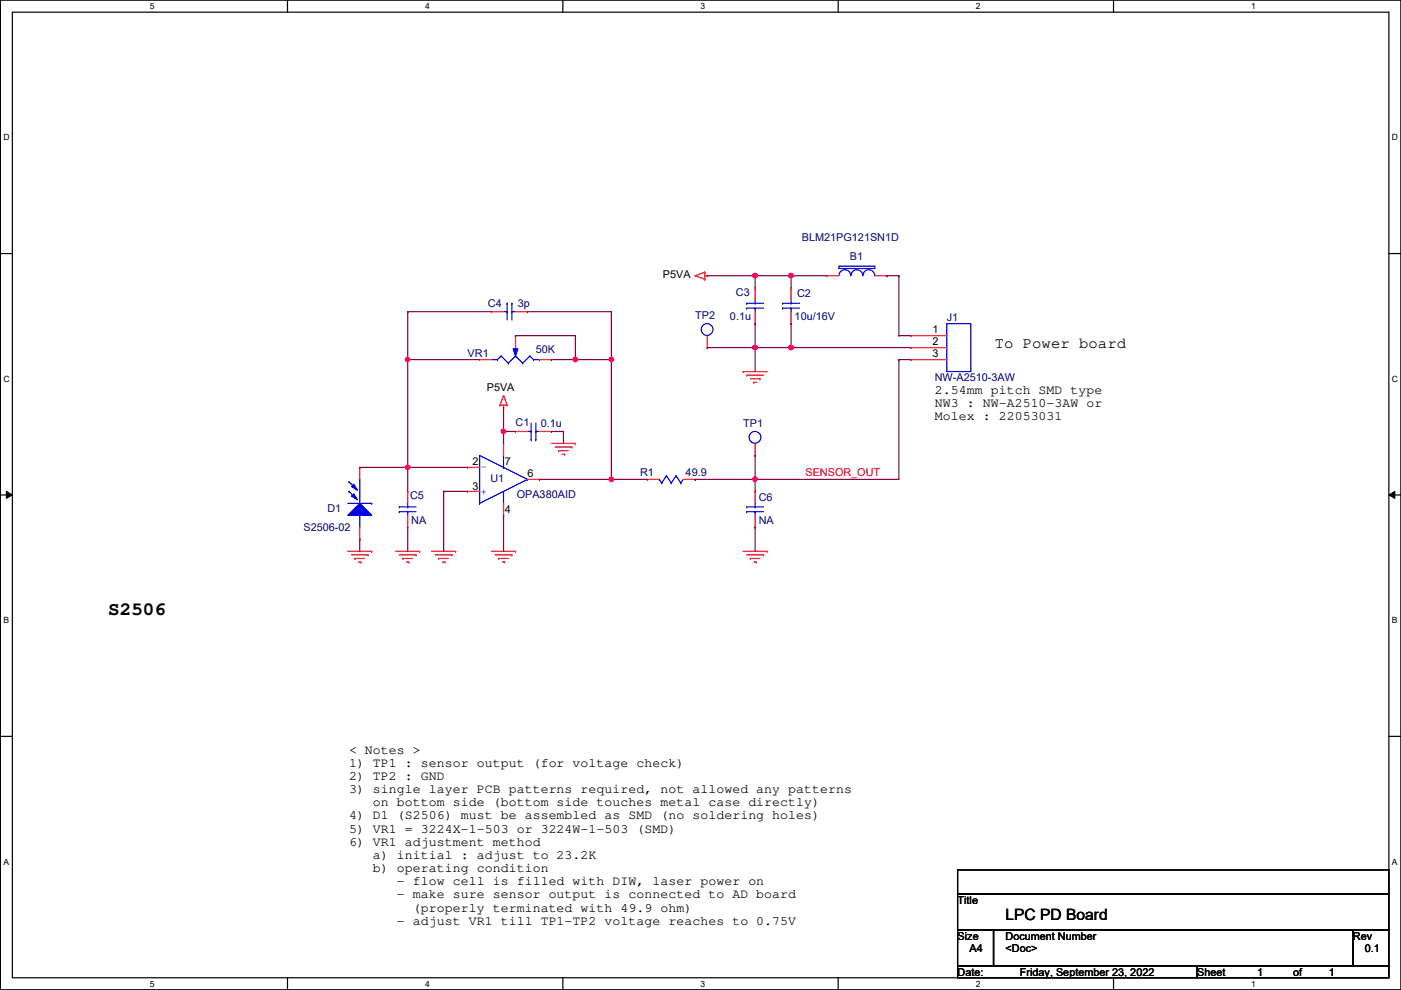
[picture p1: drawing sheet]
<svg xmlns="http://www.w3.org/2000/svg" width="297mm" height="210mm" viewBox="0 0 297 210" stroke-linecap="round" stroke-linejoin="round" font-family="sans-serif">
<path d="M.1 0h296.9v209.8h-296.9zM2.6 2.6h291.9v204.7h-291.9z" fill="none" stroke="#000" stroke-width=".25"/>
<g fill="#fff">
<path d="M31.8 .3h1v2h-1z"/>
<path d="M31.8 207.6h1v1.9h-1z"/>
</g>
<path d="M61 0v2.6M61 207.3v2.5" fill="none" stroke="#000" stroke-width=".25"/>
<g fill="#fff">
<path d="M90.1 .3h1v2h-1z"/>
<path d="M90.1 207.6h1v1.9h-1z"/>
</g>
<path d="M119.3 0v2.6M119.3 207.3v2.5" fill="none" stroke="#000" stroke-width=".25"/>
<g fill="#fff">
<path d="M148.5 .3h1v2h-1z"/>
<path d="M148.5 207.6h1v1.9h-1z"/>
</g>
<path d="M177.7 0v2.6M177.7 207.3v2.5" fill="none" stroke="#000" stroke-width=".25"/>
<g fill="#fff">
<path d="M206.9 .3h1v2h-1z"/>
<path d="M206.9 207.6h1v1.9h-1z"/>
</g>
<path d="M236.1 0v2.6M236.1 207.3v2.5" fill="none" stroke="#000" stroke-width=".25"/>
<g fill="#fff">
<path d="M265.3 .3h.9v2h-.9z"/>
<path d="M265.3 207.6h.9v1.9h-.9z"/>
<path d="M.7 28.2h1.3v1.9h-1.3z"/>
<path d="M295.1 28.2h1.3v1.9h-1.3z"/>
<path d="M.7 79.3h1.3v2h-1.3z"/>
<path d="M295.1 79.3h1.3v2h-1.3z"/>
</g>
<path d="M.1 53.8h2.5M294.5 53.8h2.5" fill="none" stroke="#000" stroke-width=".25"/>
<g fill="#fff">
<path d="M.7 130.5h1.2v2h-1.2z"/>
<path d="M295.1 130.5h1.2v2h-1.2z"/>
</g>
<path d="M.1 104.9h2.5M294.5 104.9h2.5" fill="none" stroke="#000" stroke-width=".25"/>
<path d="M1.4 104.2l1.2 .7-1.2 .8zM294.5 104.9l1.2-.7v1.5z" fill="#000"/>
<path d="M1.4 104.2l1.2 .7-1.2 .8zM294.5 104.9l1.2-.7v1.5z" fill="none" stroke="#000" stroke-width=".21"/>
<g fill="#fff">
<path d="M.7 181.7h1.2v2h-1.2z"/>
<path d="M295.1 181.7h1.2v2h-1.2z"/>
</g>
<path d="M.1 156.1h2.5M294.5 156.1h2.5M203 184.4h91.5v5.1h-91.5zM203 189.5h91.5v7.6h-91.5zM203 197.1h7.6v7.7h-7.6zM210.6 197.1h76.2v7.7h-76.2zM286.8 197.1h7.7v7.7h-7.7zM203 204.8h50.8v2.5h-50.8zM253.8 204.8h40.7v2.5h-40.7z" fill="none" stroke="#000" stroke-width=".25"/>
<g fill="none" stroke="#f00" stroke-width=".25">
<path d="M147.4 58.5h.1M147.4 58.5l2 .7M149.4 59.2h.1M149.4 57.7h.1M149.4 57.7v1.5M149.4 58.5h.5M149.4 57.7l-2 .8M149.9 58.5h.1M149.9 73.7h.1M149.9 71.2v2.5M157.6 78.8h.1M157.6 78.8h5"/>
<path d="M158.3 79.5h.1M158.3 79.5h3.6M167.7 61h.1M167.7 68.6h.1M167.7 61v2.5M167.7 66.1v2.5M193.1 71.2h.1M193.1 73.7h.1M193.1 76.2h.1M193.1 71.2h7.6M193.1 73.7h7.6M193.1 76.2h7.6"/>
<path d="M106 85.9h.1M106 85.9h1.5M106.8 86.4h.1M106.8 83.9h.1M106.8 85.9v.5M106.8 83.9l.7 2M106.8 83.9l-.8 2M107.5 85.9h.1M116.9 94h5.1M117.7 94.8h3.5M118.4 95.5h.1M118.4 95.5h2.1"/>
<path d="M119.2 96.3h.5M119.7 96.3h.1M121.2 94.8h.1M122 94h.1M159.1 80.3h2M159.8 81.1h.1M159.8 81.1h.6M160.1 96.6h.1M160.1 94v2.6M161.1 80.3h.1M73.7 116.9h5.1M74.5 117.6h3.6"/>
<path d="M75.3 118.4h.1M75.3 118.4h2M76 119.2h.5M76.5 119.2h.1M78.1 117.6h.1M78.8 116.9h.1M83.9 116.9h5.1M84.7 117.6h3.5M85.4 118.4h.1M85.4 118.4h2.1M86.2 119.2h.5M86.4 104.2h.1"/>
<path d="M86.4 111.8h.1M86.4 104.2v2.5M86.4 109.3v2.5M86.7 119.2h.1M88.2 117.6h.1M89 116.9h.1M91.5 116.9h5.1M92.3 117.6h3.5M93 118.4h.1M93 118.4h2.1M93.8 119.2h.5M94.3 119.2h.1"/>
<path d="M95.8 117.6h.1M96.6 116.9h.1M104.2 116.9h5.1M105 117.6h3.5M105.7 118.4h.1M105.7 118.4h2.1M106.5 119.2h.5M107 119.2h.1M108.5 117.6h.1M109.3 116.9h.1M157.6 116.9h5M158.3 117.6h3.6"/>
<path d="M159.1 118.4h.1M159.1 118.4h2M159.8 119.2h.6M160.4 119.2h.1M161.9 117.6h.1M162.6 116.9h.1"/>
</g>
<g fill="none" stroke="#00f" stroke-width=".25">
<path d="M165.9 65.3h.1M165.9 64.3h.1M165.9 65.3h3.6M165.9 64.3h3.6M167.7 64.3h.1M167.7 65.3h.1M167.7 63.5v.8M167.7 65.3v.8M200.7 68.6h5.1v10.2h-5.1zM73.7 106.7h5.1M76.3 109.3h.1M76.3 101.6h.1"/>
<path d="M76.3 101.6v5.1M76.3 109.3v2.5M78.8 106.7h.1M84.7 108.5h.1M84.7 107.5h.1M84.7 108.5h3.5M84.7 107.5h3.5M86.4 107.5h.1M86.4 108.5h.1M86.4 106.7v.8M86.4 108.5v.8"/>
<circle cx="149.9" cy="69.9" r="1.25"/>
<circle cx="160.1" cy="92.7" r="1.25"/>
</g>
<path d="M76.3 106.7l2.5 2.6h-5.1z" fill="#00f"/>
<path d="M74 104.2h.1M74 102.2h.1M74 104.2l1.5 1.5M74 102.2l1.5 1.5M76.3 106.7l2.5 2.6h-5.1z" fill="none" stroke="#00f" stroke-width=".25"/>
<path d="M74.5 103.2l.5-.5 .8 1.2z" fill="#00f"/>
<path d="M74.5 103.2l.5-.5 .8 1.2z" fill="none" stroke="#00f" stroke-width=".25"/>
<path d="M74.5 105.2l.5-.5 .8 1.3z" fill="#00f"/>
<g fill="none" stroke="#00f" stroke-width=".25">
<path d="M177.9 56.4h7.6v.5h-7.6zM177.9 58.5a1.25 1.25 0 0 1 1.2-1.3 1.25 1.25 0 0 1 1.3 1.3M180.4 58.5a1.25 1.25 0 0 1 1.3-1.3 1.25 1.25 0 0 1 1.2 1.3M183 58.5a1.25 1.25 0 0 1 1.2-1.3 1.25 1.25 0 0 1 1.3 1.3M106.8 66.1h.7M107.5 64.3h.1M107.5 66.1h.1M107.5 64.3v3.6M108.5 66.1h.1M108.5 64.3h.1M108.5 66.1h.8M108.5 64.3v3.6"/>
<path d="M158.3 64.3h.1M158.3 65.3h.1M158.3 64.3h3.6M158.3 65.3h3.6M160.1 65.3h.1M160.1 64.3h.1M160.1 63.5v.8M160.1 65.3v.8M111.8 91.5h.8M112.6 91.5h.1M112.6 93.3h.1M112.6 89.7v3.6"/>
<path d="M113.6 93.3h.1M113.6 91.5h.1M113.6 91.5h.8M113.6 89.7v3.6M74.5 105.2l.5-.5 .8 1.3zM139.8 101.6h.1M139.8 101.6l.5 .8M140.3 102.4h.1M141.3 100.9h.1M141.3 100.9l1 1.5M141.3 100.9l-1 1.5M142.3 102.4h.1"/>
<path d="M143.3 100.9h.1M143.3 100.9l1.1 1.5M143.3 100.9l-1 1.5M144.4 102.4h.1M144.9 101.6l-.5 .8M158.3 108.5h.1M158.3 107.5h.1M158.3 108.5h3.6M158.3 107.5h3.6M160.1 107.5h.1M160.1 108.5h.1M160.1 106.7v.8"/>
<path d="M160.1 108.5v.8"/>
</g>
<g fill="none" stroke="#f00" stroke-width=".25">
<path d="M175.3 58.5h.1M175.3 58.5h2.6M185.5 58.5h2.5M188 58.5h.1M104.2 66.1h.1M104.2 66.1h2.6M109.3 66.1h2.5M111.8 66.1h.1M160.1 68.6h.1M160.1 61h.1M160.1 61v2.5M160.1 66.1v2.5"/>
<path d="M76.3 99.1h.1M76.3 99.1v2.5M109.3 91.5h.1M109.3 91.5h2.5M114.4 91.5h2.5M116.9 91.5h.1M76.3 114.3h.1M76.3 111.8v2.5M137.2 101.6h.1M137.2 101.6h2.6M144.9 101.6h2.5M147.4 101.6h.1"/>
<path d="M160.1 104.2h.1M160.1 111.8h.1M160.1 104.2v2.5M160.1 109.3v2.5"/>
</g>
<path d="M108.8 74h1l-.5 1.5z" fill="#00f"/>
<g fill="none" stroke="#00f" stroke-width=".25">
<path d="M104.2 76.2h1.3M105.5 76.2h.1M106.3 75.5h.1M106.3 75.5l-.8 .7M106.3 75.5l1.5 1.5M107.8 77h.1M108.8 74h1l-.5 1.5zM109.3 75.5h.1M109.3 73.7h.1M109.3 75.5l-1.5 1.5M109.3 75.5l1.5 1.5M109.3 73.7v.5"/>
<path d="M110.8 77h.1M112.3 75.5h.1M112.3 75.5l-1.5 1.5M112.3 75.5l.8 .7M113.1 76.2h.1M113.1 76.2h1.3M114.4 76.2h.1M101.7 96.6h.1M101.7 96.6l10.1 5M101.7 96.6v10.1M106.8 99.1h.1M106.8 96.6v2.5"/>
<path d="M101.7 106.7h.1M106.8 106.7h.1M106.8 104.2v2.5M111.8 101.6h.1M111.8 101.6l-10.1 5.1"/>
</g>
<g fill="none" stroke="#f00" stroke-width=".25">
<path d="M101.7 76.2h.1M101.7 76.2h2.5M109.3 71.2h.1M109.3 71.2v2.5M114.4 76.2h2.5M116.9 76.2h.1M99.1 99.1h.1M99.1 99.1h2.6M106.8 94h.1M106.8 94v2.6M99.1 104.2h.1M99.1 104.2h2.6"/>
<path d="M106.8 109.3h.1M106.8 106.7v2.6M111.8 101.6h2.6M114.4 101.6h.1"/>
</g>
<path d="M86.4 66.1h.1M86.4 66.1v10.1M86.4 66.1h17.8M111.8 66.1h.1M111.8 66.1h17.8M116.9 76.2h.1M116.9 76.2h5.1M129.6 66.1h.1M129.6 66.1v10.1" fill="none" stroke="#800040" stroke-width=".25"/>
<circle cx="122" cy="76.2" r=".49" fill="#f0f"/>
<circle cx="122" cy="76.2" r=".49" fill="none" stroke="#f0f" stroke-width=".25"/>
<path d="M129.6 76.2h.1M129.6 76.2v25.4" fill="none" stroke="#800040" stroke-width=".25"/>
<circle cx="129.6" cy="101.6" r=".49" fill="#f0f"/>
<circle cx="129.6" cy="101.6" r=".49" fill="none" stroke="#f0f" stroke-width=".25"/>
<circle cx="129.6" cy="76.2" r=".49" fill="#f0f"/>
<circle cx="129.6" cy="76.2" r=".49" fill="none" stroke="#f0f" stroke-width=".25"/>
<path d="M167.7 58.5h.1M167.7 58.5h7.6" fill="none" stroke="#800040" stroke-width=".25"/>
<circle cx="167.7" cy="58.4" r=".49" fill="#f0f"/>
<circle cx="167.7" cy="58.4" r=".49" fill="none" stroke="#f0f" stroke-width=".25"/>
<path d="M76.3 99.1h.1M76.3 99.1h10.1M86.4 99.1h.1M86.4 99.1v5.1" fill="none" stroke="#800040" stroke-width=".25"/>
<circle cx="86.4" cy="99.1" r=".49" fill="#f0f"/>
<circle cx="86.4" cy="99.1" r=".49" fill="none" stroke="#f0f" stroke-width=".25"/>
<path d="M160.1 96.6h.1M160.1 96.6v5M86.4 111.8h.1M86.4 111.8v5.1M114.4 101.6h.1M114.4 101.6h22.8M129.6 101.6h.1M147.4 101.6h.1M147.4 101.6h43.2M160.1 101.6h.1" fill="none" stroke="#800040" stroke-width=".25"/>
<circle cx="160.1" cy="101.6" r=".49" fill="#f0f"/>
<circle cx="160.1" cy="101.6" r=".49" fill="none" stroke="#f0f" stroke-width=".25"/>
<path d="M106.8 86.4h.1M106.8 91.5h.1M106.8 86.4v7.6M76.3 114.3h.1M76.3 114.3v2.6M160.1 111.8h.1M160.1 111.8v5.1" fill="none" stroke="#800040" stroke-width=".25"/>
<circle cx="106.7" cy="91.5" r=".49" fill="#f0f"/>
<circle cx="106.7" cy="91.5" r=".49" fill="none" stroke="#f0f" stroke-width=".25"/>
<g fill="none" stroke="#800040" stroke-width=".25">
<path d="M160.1 58.5h.1M160.1 58.5h7.6M167.7 58.5h.1M167.7 58.5v2.5M188 58.5h.1M188 58.5h2.6M190.6 58.5h.1M190.6 58.5v12.7M167.7 68.6h.1M167.7 73.7h.1M167.7 68.6v5.1M167.7 73.7h25.4"/>
<path d="M190.6 71.2h.1M190.6 71.2h2.5M106.8 91.5h.1M106.8 91.5h2.5M116.9 91.5h.1M116.9 91.5h2.6M119.5 91.5h.1M119.5 91.5v2.5M94.1 104.2h.1M94.1 104.2h5M94.1 104.2v12.7M106.8 109.3h.1"/>
<path d="M106.8 109.3v7.6"/>
</g>
<circle cx="167.7" cy="73.7" r=".49" fill="#f0f"/>
<circle cx="167.7" cy="73.7" r=".49" fill="none" stroke="#f0f" stroke-width=".25"/>
<path d="M149.9 58.5h.1M149.9 58.5h10.2M160.1 58.5h.1M160.1 58.5v2.5M160.1 73.7h.1M160.1 73.7v5.1" fill="none" stroke="#800040" stroke-width=".25"/>
<circle cx="160.1" cy="58.4" r=".49" fill="#f0f"/>
<circle cx="160.1" cy="58.4" r=".49" fill="none" stroke="#f0f" stroke-width=".25"/>
<g fill="none" stroke="#800040" stroke-width=".25">
<path d="M86.4 76.2h.1M86.4 76.2h15.3M86.4 76.2v22.9M109.3 71.2h.1M109.3 71.2h12.7M122 71.2h.1M122 76.2h.1M122 71.2v5M122 76.2h7.6M160.1 68.6h.1M160.1 73.7h.1M160.1 68.6v5.1"/>
<path d="M160.1 73.7h7.6M190.6 76.2h.1M190.6 76.2h2.5M190.6 76.2v25.4M86.4 99.1h.1M86.4 99.1h12.7M160.1 101.6h.1M160.1 101.6v2.6"/>
</g>
<circle cx="86.4" cy="76.2" r=".49" fill="#f0f"/>
<circle cx="86.4" cy="76.2" r=".49" fill="none" stroke="#f0f" stroke-width=".25"/>
<path d="M149.9 73.7h.1M149.9 73.7h10.2" fill="none" stroke="#800040" stroke-width=".25"/>
<circle cx="160.1" cy="73.7" r=".49" fill="#f0f"/>
<circle cx="160.1" cy="73.7" r=".49" fill="none" stroke="#f0f" stroke-width=".25"/>
<circle cx="122" cy="76.2" r=".49" fill="#f0f"/>
<circle cx="122" cy="76.2" r=".49" fill="none" stroke="#f0f" stroke-width=".25"/>
<circle cx="129.6" cy="101.6" r=".49" fill="#f0f"/>
<circle cx="129.6" cy="101.6" r=".49" fill="none" stroke="#f0f" stroke-width=".25"/>
<circle cx="129.6" cy="76.2" r=".49" fill="#f0f"/>
<circle cx="129.6" cy="76.2" r=".49" fill="none" stroke="#f0f" stroke-width=".25"/>
<circle cx="167.7" cy="58.4" r=".49" fill="#f0f"/>
<circle cx="167.7" cy="58.4" r=".49" fill="none" stroke="#f0f" stroke-width=".25"/>
<circle cx="86.4" cy="99.1" r=".49" fill="#f0f"/>
<circle cx="86.4" cy="99.1" r=".49" fill="none" stroke="#f0f" stroke-width=".25"/>
<circle cx="160.1" cy="101.6" r=".49" fill="#f0f"/>
<circle cx="160.1" cy="101.6" r=".49" fill="none" stroke="#f0f" stroke-width=".25"/>
<circle cx="106.7" cy="91.5" r=".49" fill="#f0f"/>
<circle cx="106.7" cy="91.5" r=".49" fill="none" stroke="#f0f" stroke-width=".25"/>
<circle cx="167.7" cy="73.7" r=".49" fill="#f0f"/>
<circle cx="167.7" cy="73.7" r=".49" fill="none" stroke="#f0f" stroke-width=".25"/>
<circle cx="160.1" cy="58.4" r=".49" fill="#f0f"/>
<circle cx="160.1" cy="58.4" r=".49" fill="none" stroke="#f0f" stroke-width=".25"/>
<circle cx="86.4" cy="76.2" r=".49" fill="#f0f"/>
<circle cx="86.4" cy="76.2" r=".49" fill="none" stroke="#f0f" stroke-width=".25"/>
<circle cx="160.1" cy="73.7" r=".49" fill="#f0f"/>
<circle cx="160.1" cy="73.7" r=".49" fill="none" stroke="#f0f" stroke-width=".25"/>
<text font-size="4.1" x="22.9" y="130.5">S2506</text>
<g font-size="3.3">
<text x="210.9" y="73.8">To Power board</text>
<text x="213.2" y="195">LPC PD Board</text>
</g>
<g font-size="2.8">
<text x="198.2" y="83.6">2.54mm pitch SMD type</text>
<text x="198.2" y="86.4">NW3 : NW-A2510-3AW or</text>
<text x="198.2" y="89.2">Molex : 22053031</text>
<text x="74" y="159.8">&lt; Notes &gt;</text>
<text x="74" y="162.6">1) TP1 : sensor output (for voltage check)</text>
<text x="74" y="165.4">2) TP2 : GND</text>
<text x="74" y="168.1">3) single layer PCB patterns required, not allowed any patterns</text>
<text x="74" y="173.7">4) D1 (S2506) must be assembled as SMD (no soldering holes)</text>
<text x="79.1" y="170.9">on bottom side (bottom side touches metal case directly)</text>
<text x="74" y="176.5">5) VR1 = 3224X-1-503 or 3224W-1-503 (SMD)</text>
<text x="74" y="179.3">6) VR1 adjustment method</text>
<text x="79.1" y="182.1">a) initial : adjust to 23.2K</text>
<text x="79.1" y="184.9">b) operating condition</text>
<text x="84.2" y="187.7">- flow cell is filled with DIW, laser power on</text>
<text x="84.2" y="190.5">- make sure sensor output is connected to AD board</text>
<text x="84.2" y="196.1">- adjust VR1 till TP1-TP2 voltage reaches to 0.75V</text>
<text x="87.5" y="193.3">(properly terminated with 49.9 ohm)</text>
</g>
<g font-size="2.3" fill="#000080">
<text x="170" y="51.1">BLM21PG121SN1D</text>
<text x="180.2" y="55.2">B1</text>
<text x="103.5" y="65.1">C4</text>
<text x="109.8" y="65.1">3p</text>
<text x="156" y="62.8">C3</text>
<text x="169" y="63.1">C2</text>
<text x="147.4" y="67.6">TP2</text>
<text x="154.8" y="67.9">0.1u</text>
<text x="168.5" y="67.9">10u/16V</text>
<text x="200.7" y="68.2">J1</text>
<text x="99.1" y="75.8">VR1</text>
<text x="113.6" y="74.8">50K</text>
<text x="198.2" y="80.9">NW-A2510-3AW</text>
<text x="109.3" y="90.3">C1</text>
<text x="114.6" y="90.5">0.1u</text>
<text x="157.6" y="90.5">TP1</text>
<text x="135.7" y="100.9">R1</text>
<text x="145.4" y="100.9">49.9</text>
<text x="86.9" y="105.7">C5</text>
<text x="104" y="102.2">U1</text>
<text x="109.6" y="105.5">OPA380AID</text>
<text x="160.9" y="106.3">C6</text>
<text x="64.3" y="112.6">S2506-02</text>
<text x="69.4" y="108.5">D1</text>
<text x="87.2" y="111.1">NA</text>
<text x="160.9" y="111.1">NA</text>
</g>
<g font-size="2.3">
<text x="140.5" y="59">P5VA</text>
<text x="197.7" y="70.6">1</text>
<text x="197.7" y="73.2">2</text>
<text x="197.7" y="75.7">3</text>
<text x="103.2" y="82.9">P5VA</text>
<text x="100.2" y="98.6">2</text>
<text x="107" y="98.6">7</text>
<text x="111.8" y="101.2">6</text>
<text x="100.2" y="104">3</text>
<text x="107" y="108.8">4</text>
<text x="203" y="191.6">Title</text>
<text x="203" y="199.2">Size</text>
<text x="205.6" y="201.8">A4</text>
<text x="213.2" y="199.2">Document Number</text>
<text x="213.2" y="201.8">&lt;Doc&gt;</text>
<text x="286.8" y="199.2">Rev</text>
<text x="289.4" y="201.8">0.1</text>
<text x="203" y="206.8">Date:</text>
<text x="216.2" y="206.8">Friday, September 23, 2022</text>
<text x="253.8" y="206.8">Sheet</text>
<text x="266.5" y="206.8">1</text>
<text x="274.1" y="206.8">of</text>
<text x="281.8" y="206.8">1</text>
</g>
<g font-size="2.3" fill="#00f">
<text x="101.9" y="99.7">-</text>
<text x="101.9" y="105">+</text>
</g>
<text font-size="2.3" fill="#f00" x="170.8" y="100.9">SENSOR_OUT</text>
<g font-size="1.8">
<text x="31.8" y="1.9">5</text>
<text x="90.1" y="1.9">4</text>
<text x="148.5" y="1.9">3</text>
<text x="206.9" y="1.9">2</text>
<text x="265.3" y="1.9">1</text>
<text x=".7" y="29.8">D</text>
<text x="295.1" y="29.8">D</text>
<text x=".7" y="80.9">C</text>
<text x="295.1" y="80.9">C</text>
<text x=".7" y="132.1">B</text>
<text x="295.1" y="132.1">B</text>
<text x=".7" y="183.3">A</text>
<text x="295.1" y="183.3">A</text>
<text x="31.8" y="209.2">5</text>
<text x="90.1" y="209.2">4</text>
<text x="148.5" y="209.2">3</text>
<text x="206.9" y="209.2">2</text>
<text x="265.3" y="209.2">1</text>
</g>
</svg>
